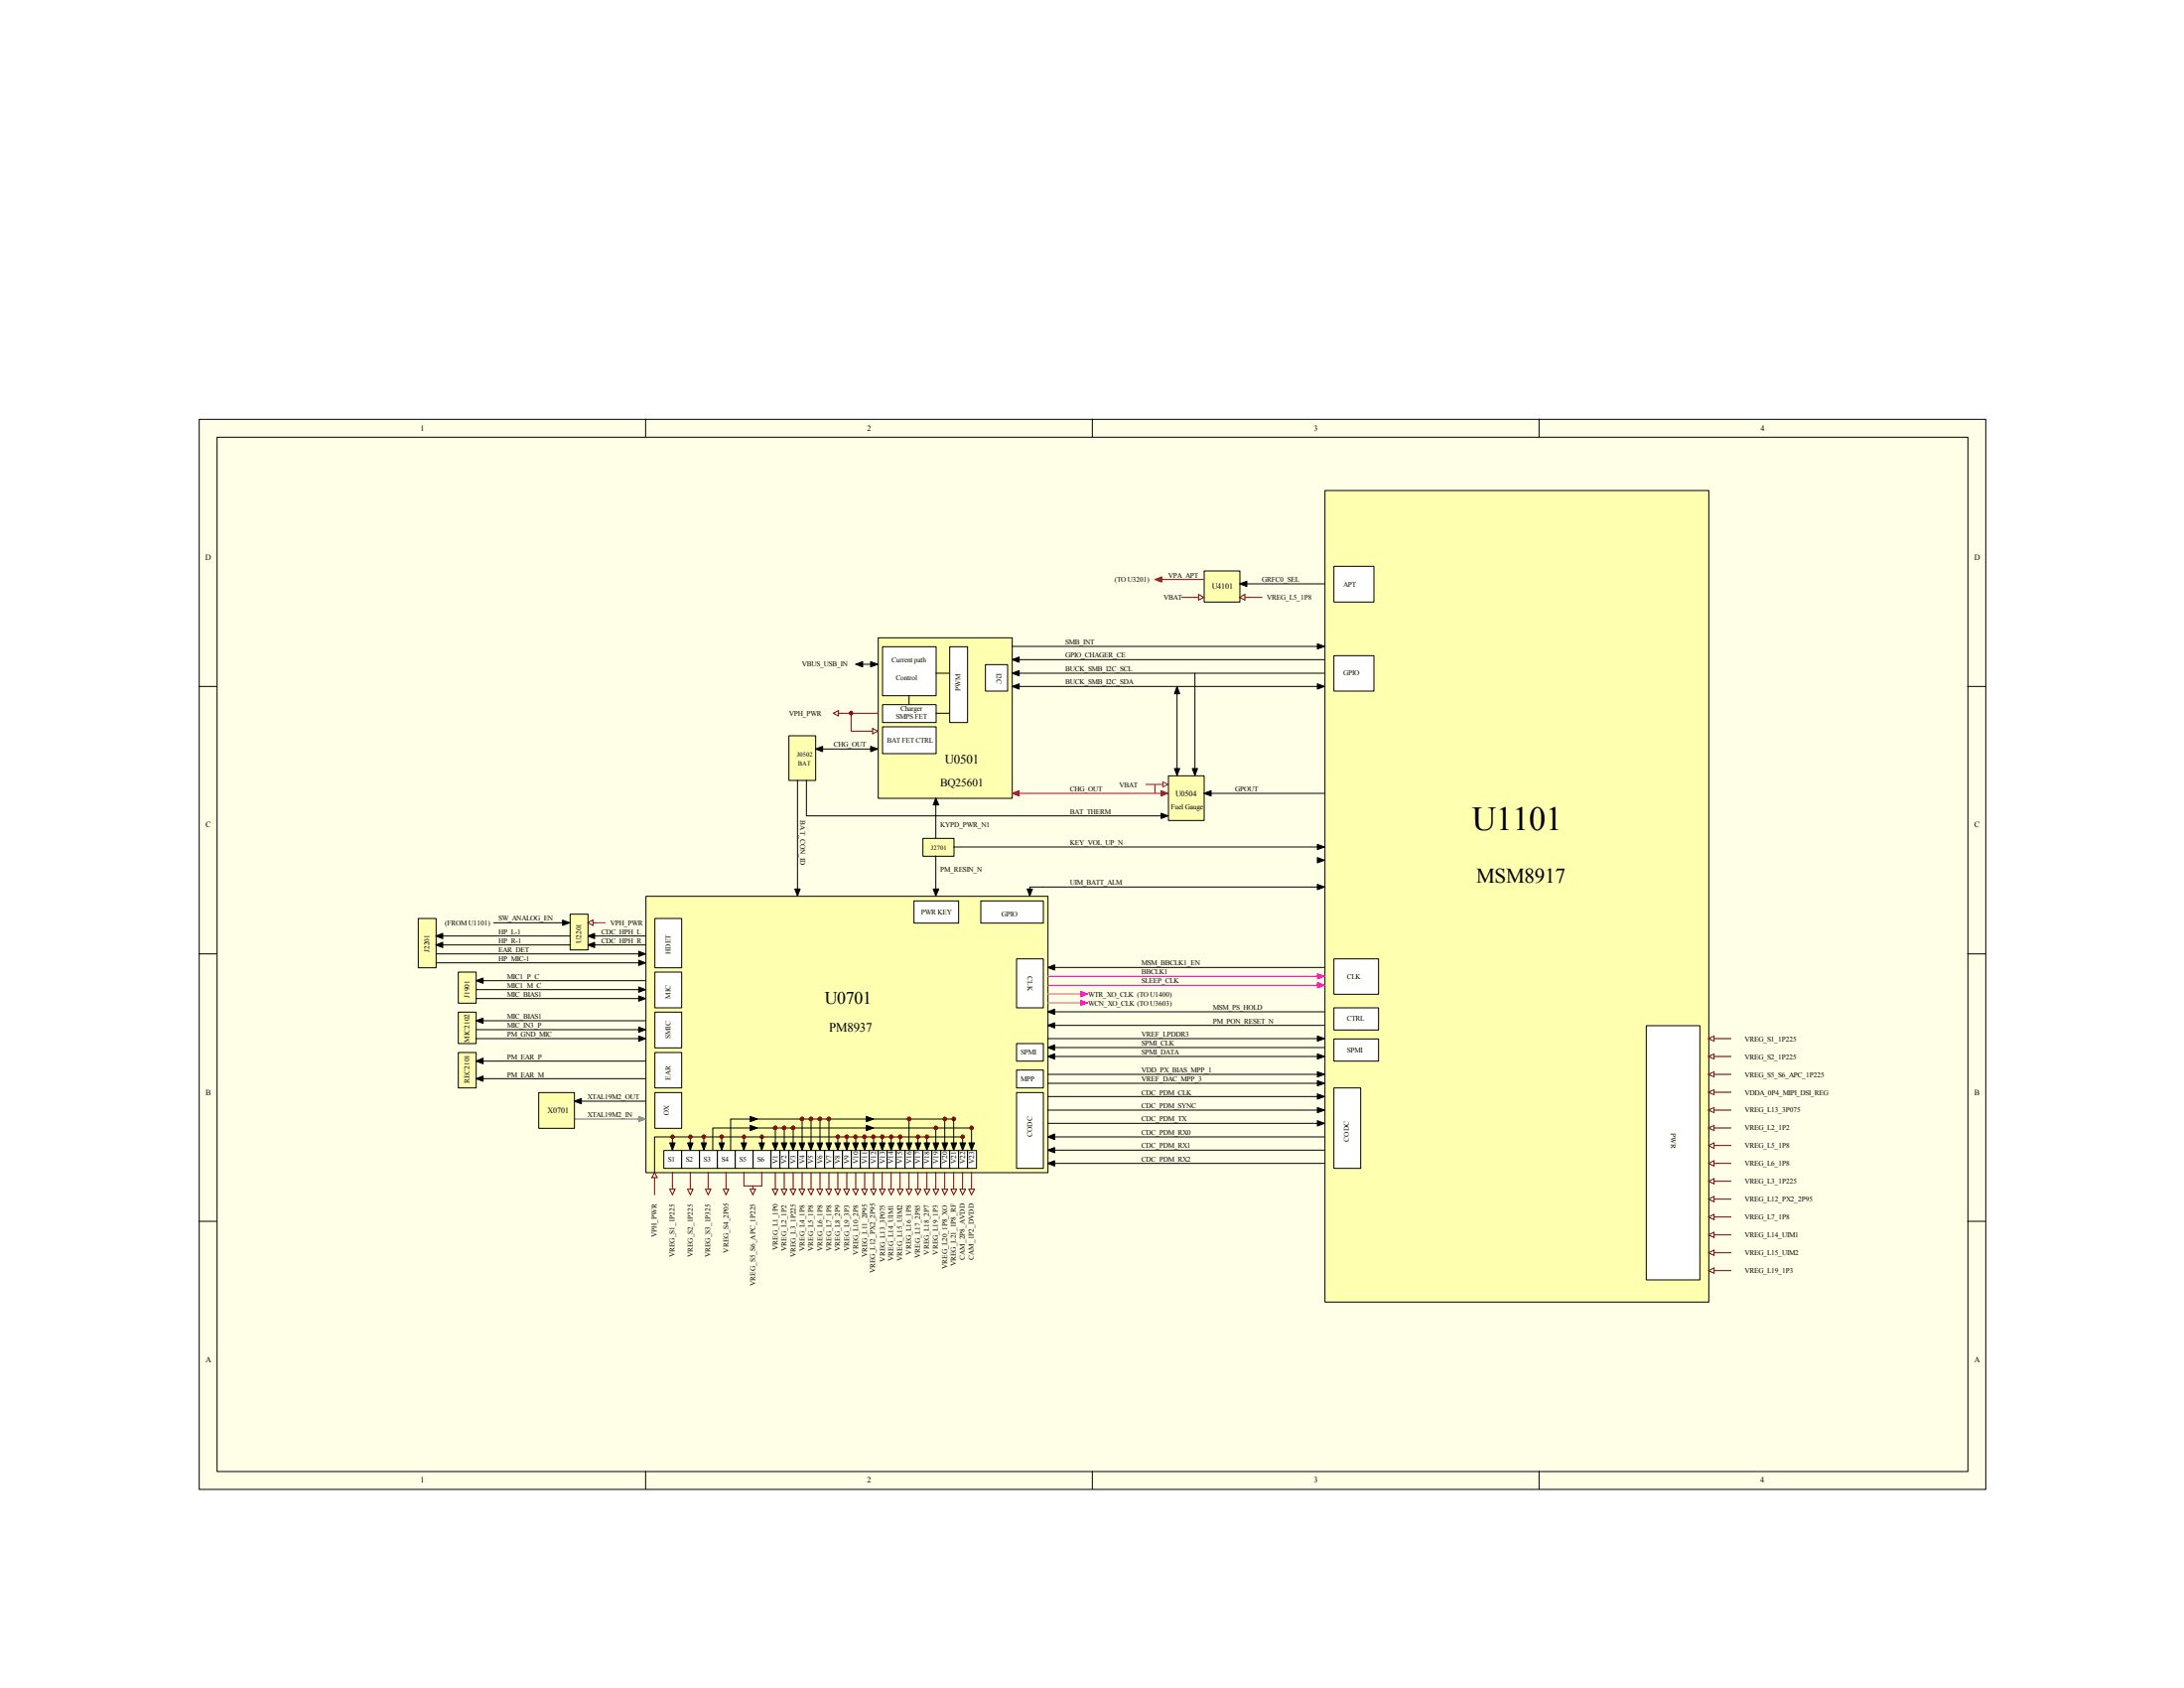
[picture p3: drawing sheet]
<svg xmlns="http://www.w3.org/2000/svg" width="279mm" height="216mm" viewBox="0 0 279 216" stroke-linecap="round" stroke-linejoin="round" font-family="sans-serif">
<path d="M25.5 53.6h228.5v136.9h-228.5z" fill="#ffffe8"/>
<g fill="none" stroke="#000" stroke-width=".13">
<path d="M25.5 53.6h228.5v136.9h-228.5zM27.8 55.9h224v132.3h-224zM82.6 53.6v2.3M139.7 53.6v2.3M196.9 53.6v2.3M25.4 87.8h2.3M251.7 87.8h2.3M25.4 122h2.3M251.7 122h2.3M25.4 156.2h2.3M251.7 156.2h2.3M82.6 188.2v2.3"/>
<path d="M139.7 188.2v2.3M196.9 188.2v2.3"/>
</g>
<path d="M169.5 62.8h49.1v103.7h-49.1z" fill="#ffffb0"/>
<path d="M169.5 62.7h49.1v103.8h-49.1z" fill="none" stroke="#000" stroke-width=".13"/>
<g fill="none" stroke="#800000" stroke-width=".13">
<path d="M218.6 132.8l.7-.3v.7zM218.6 135.1l.7-.3v.7zM218.6 137.4l.7-.3v.7zM218.6 139.7l.7-.3v.6zM219.3 132.8h2.1M219.3 135.1h2.1M219.3 137.4h2.1M219.3 139.7h2.1M218.6 142l.7-.4v.7zM218.6 144.3l.7-.4v.7zM218.6 146.5l.7-.3v.7zM218.6 148.8l.7-.3v.6z"/>
<path d="M218.6 151.1l.7-.4v.7zM218.6 153.4l.7-.4v.7zM218.6 155.7l.7-.4v.7zM218.6 157.9l.7-.3v.7zM219.3 142h2.1M219.3 144.3h2.1M219.3 146.5h2.1M219.3 148.8h2.1M219.3 151.1h2.1M219.3 153.4h2.1M219.3 155.7h2.1M219.3 157.9h2.1"/>
<path d="M218.6 160.2l.7-.3v.7zM218.6 162.5l.7-.3v.7zM219.3 160.2h2.1M219.3 162.5h2.1"/>
</g>
<path d="M210.7 131.2h6.8v32.5h-6.8z" fill="#fff"/>
<path d="M210.6 131.2h6.9v32.5h-6.9z" fill="none" stroke="#000" stroke-width=".13"/>
<path d="M112.4 81.6h17.1v20.5h-17.1z" fill="#ffffb0"/>
<path d="M112.4 81.6h17.1v20.5h-17.1z" fill="none" stroke="#000" stroke-width=".13"/>
<path d="M118.1 107.3h3.9v2.2h-3.9z" fill="#ffffb0"/>
<path d="M129.5 86.1h40M129.5 87.8h40M118.1 107.2h3.9v2.3h-3.9zM119.7 102.6v4.6" fill="none" stroke="#000" stroke-width=".13"/>
<path d="M82.7 114.7h51.4v35.3h-51.4z" fill="#ffffb0"/>
<g fill="none" stroke="#000" stroke-width=".13">
<path d="M129.5 86.1l.9-.3v.6zM129.5 87.8l.9-.3v.6zM168.5 87.5l1 .3-1 .3zM82.6 114.6h51.5v35.4h-51.5zM168.5 109.7l1 .3-1 .4zM134 129.4h35.5M134 123.7h35.5M134 132.8h35.5M134 137.4h35.5M134 138.6h35.5M134 134h35.5M134 135.1h35.5"/>
<path d="M134 129.4l.9-.3v.7zM134 131.1l.9-.3v.7zM134 135.1l.9-.3v.7zM134 134l.9-.4v.7zM134 123.7l.9-.3v.7zM168.5 134.8l1 .3-1 .4zM168.5 137.1l1 .3-1 .4zM168.5 138.2l1 .4-1 .3zM168.5 132.5l1 .3-1 .4zM72.3 140.8h10.3"/>
</g>
<path d="M134 124.9h35.5M134 126h35.5" fill="none" stroke="#f0f" stroke-width=".13"/>
<path d="M72.3 143.1h10.3" fill="none" stroke="#009cca" stroke-width=".13"/>
<g fill="#000">
<path d="M129.5 86.1l.9-.3v.6zM129.5 87.8l.9-.3v.6zM168.5 87.5l1 .3-1 .3zM168.5 109.7l1 .3-1 .4zM134 129.4l.9-.3v.7zM134 131.1l.9-.3v.7zM134 135.1l.9-.3v.7zM134 134l.9-.4v.7zM134 123.7l.9-.3v.7zM168.5 134.8l1 .3-1 .4zM168.5 137.1l1 .3-1 .4zM168.5 138.2l1 .4-1 .3z"/>
<path d="M168.5 132.5l1 .3-1 .4z"/>
</g>
<path d="M168.5 124.5l1 .4-1 .3z" fill="#f0f"/>
<path d="M168.5 124.5l1 .4-1 .3z" fill="none" stroke="#f0f" stroke-width=".13"/>
<path d="M168.5 125.6l1 .4-1 .4z" fill="#f0f"/>
<path d="M168.5 125.6l1 .4-1 .4z" fill="none" stroke="#f0f" stroke-width=".13"/>
<path d="M117 115.3h5.6v2.8h-5.6z" fill="#fff"/>
<path d="M116.9 115.2h5.7v2.9h-5.7z" fill="none" stroke="#000" stroke-width=".13"/>
<path d="M125.5 115.3h8v2.8h-8z" fill="#fff"/>
<path d="M125.5 115.2h8v2.9h-8z" fill="none" stroke="#000" stroke-width=".13"/>
<path d="M126.1 85h2.8v3.4h-2.8z" fill="#fff"/>
<path d="M126.1 85h2.8v3.4h-2.8z" fill="none" stroke="#000" stroke-width=".13"/>
<path d="M130.1 122.7h3.4v6.2h-3.4z" fill="#fff"/>
<path d="M130 122.6h3.5v6.3h-3.5z" fill="none" stroke="#000" stroke-width=".13"/>
<path d="M130.1 133.5h3.4v2.2h-3.4z" fill="#fff"/>
<path d="M130 133.5h3.5v2.2h-3.5z" fill="none" stroke="#000" stroke-width=".13"/>
<path d="M130.1 136.9h3.4v2.2h-3.4z" fill="#fff"/>
<path d="M130 136.9h3.5v2.2h-3.5z" fill="none" stroke="#000" stroke-width=".13"/>
<path d="M134 127.1h4.6" fill="none" stroke="#f0f" stroke-width=".13"/>
<path d="M138.3 126.8l.8 .3-.8 .4z" fill="#f0f"/>
<path d="M138.3 126.8l.8 .3-.8 .4z" fill="none" stroke="#f0f" stroke-width=".13"/>
<path d="M168.5 113.1l1 .4-1 .3zM168.9 113.5h-37.2v1.1" fill="none" stroke="#000" stroke-width=".13"/>
<path d="M168.5 113.1l1 .4-1 .3z" fill="#000"/>
<path d="M69 139.8h4.5v4.5h-4.5z" fill="#ffffb0"/>
<path d="M68.9 139.7h4.6v4.6h-4.6z" fill="none" stroke="#000" stroke-width=".13"/>
<path d="M83.8 139.8h3.4v4.5h-3.4z" fill="#fff"/>
<path d="M83.8 139.7h3.4v4.6h-3.4z" fill="none" stroke="#000" stroke-width=".13"/>
<path d="M83.7 149.9l.4 .7h-.7zM83.7 150.6v.5" fill="none" stroke="#800000" stroke-width=".13"/>
<path d="M85 147.2h2.2v2.2h-2.2z" fill="#fff"/>
<path d="M84.9 147.2h2.3v2.2h-2.3z" fill="none" stroke="#000" stroke-width=".13"/>
<path d="M87.2 147.2h2.3v2.2h-2.3z" fill="#fff"/>
<path d="M87.2 147.2h2.3v2.2h-2.3z" fill="none" stroke="#000" stroke-width=".13"/>
<path d="M89.5 147.2h2.3v2.2h-2.3z" fill="#fff"/>
<path d="M89.5 147.2h2.3v2.2h-2.3z" fill="none" stroke="#000" stroke-width=".13"/>
<path d="M91.8 147.2h2.3v2.2h-2.3z" fill="#fff"/>
<path d="M91.8 147.2h2.3v2.2h-2.3z" fill="none" stroke="#000" stroke-width=".13"/>
<path d="M94.1 147.2h2.3v2.2h-2.3z" fill="#fff"/>
<path d="M94.1 147.2h2.3v2.2h-2.3z" fill="none" stroke="#000" stroke-width=".13"/>
<path d="M96.4 147.2h2.2v2.2h-2.2z" fill="#fff"/>
<path d="M86 145.4v1.7M88.3 145.4v1.7M95.2 145.4v1.7M96.4 147.2h2.2v2.2h-2.2zM123.1 146.5v-1.1h-39.4v4.5" fill="none" stroke="#000" stroke-width=".13"/>
<path d="M98.7 147.2h1.1v2.2h-1.1z" fill="#fff"/>
<path d="M98.6 147.2h1.2v2.2h-1.2z" fill="none" stroke="#000" stroke-width=".13"/>
<path d="M99.8 147.2h1.1v2.2h-1.1z" fill="#fff"/>
<path d="M99.8 147.2h1.1v2.2h-1.1z" fill="none" stroke="#000" stroke-width=".13"/>
<path d="M101 147.2h1.1v2.2h-1.1z" fill="#fff"/>
<path d="M100.9 147.2h1.2v2.2h-1.2z" fill="none" stroke="#000" stroke-width=".13"/>
<path d="M102.1 147.2h1.1v2.2h-1.1z" fill="#fff"/>
<path d="M102.1 147.2h1.1v2.2h-1.1z" fill="none" stroke="#000" stroke-width=".13"/>
<path d="M103.3 147.2h1.1v2.2h-1.1z" fill="#fff"/>
<path d="M103.2 147.2h1.2v2.2h-1.2z" fill="none" stroke="#000" stroke-width=".13"/>
<path d="M104.4 147.2h1.1v2.2h-1.1z" fill="#fff"/>
<path d="M104.4 147.2h1.1v2.2h-1.1z" fill="none" stroke="#000" stroke-width=".13"/>
<path d="M105.5 147.2h1.1v2.2h-1.1z" fill="#fff"/>
<path d="M105.5 147.2h1.1v2.2h-1.1z" fill="none" stroke="#000" stroke-width=".13"/>
<path d="M106.7 147.2h1.1v2.2h-1.1z" fill="#fff"/>
<path d="M106.6 147.2h1.2v2.2h-1.2z" fill="none" stroke="#000" stroke-width=".13"/>
<path d="M107.8 147.2h1.1v2.2h-1.1z" fill="#fff"/>
<path d="M107.8 147.2h1.1v2.2h-1.1z" fill="none" stroke="#000" stroke-width=".13"/>
<path d="M109 147.2h1.1v2.2h-1.1z" fill="#fff"/>
<path d="M108.9 147.2h1.2v2.2h-1.2z" fill="none" stroke="#000" stroke-width=".13"/>
<path d="M110.1 147.2h1.1v2.2h-1.1z" fill="#fff"/>
<path d="M110.1 147.2h1.1v2.2h-1.1z" fill="none" stroke="#000" stroke-width=".13"/>
<path d="M111.3 147.2h1.1v2.2h-1.1z" fill="#fff"/>
<path d="M111.2 147.2h1.2v2.2h-1.2z" fill="none" stroke="#000" stroke-width=".13"/>
<path d="M112.4 147.2h1.1v2.2h-1.1z" fill="#fff"/>
<path d="M112.4 147.2h1.1v2.2h-1.1z" fill="none" stroke="#000" stroke-width=".13"/>
<path d="M113.5 147.2h1.1v2.2h-1.1z" fill="#fff"/>
<path d="M113.5 147.2h1.1v2.2h-1.1z" fill="none" stroke="#000" stroke-width=".13"/>
<path d="M114.7 147.2h1.1v2.2h-1.1z" fill="#fff"/>
<path d="M114.6 147.2h1.2v2.2h-1.2z" fill="none" stroke="#000" stroke-width=".13"/>
<path d="M115.8 147.2h1.1v2.2h-1.1z" fill="#fff"/>
<path d="M115.8 147.2h1.1v2.2h-1.1z" fill="none" stroke="#000" stroke-width=".13"/>
<path d="M117 147.2h1.1v2.2h-1.1z" fill="#fff"/>
<path d="M116.9 147.2h1.2v2.2h-1.2z" fill="none" stroke="#000" stroke-width=".13"/>
<path d="M118.1 147.2h1.1v2.2h-1.1z" fill="#fff"/>
<path d="M118.1 147.2h1.1v2.2h-1.1z" fill="none" stroke="#000" stroke-width=".13"/>
<path d="M119.3 147.2h1.1v2.2h-1.1z" fill="#fff"/>
<path d="M119.2 147.2h1.2v2.2h-1.2z" fill="none" stroke="#000" stroke-width=".13"/>
<path d="M120.4 147.2h1.1v2.2h-1.1z" fill="#fff"/>
<path d="M120.4 147.2h1.1v2.2h-1.1z" fill="none" stroke="#000" stroke-width=".13"/>
<path d="M121.5 147.2h1.1v2.2h-1.1z" fill="#fff"/>
<path d="M121.5 147.2h1.1v2.2h-1.1z" fill="none" stroke="#000" stroke-width=".13"/>
<path d="M122.7 147.2h1.1v2.2h-1.1z" fill="#fff"/>
<path d="M122.6 147.2h1.2v2.2h-1.2z" fill="none" stroke="#000" stroke-width=".13"/>
<path d="M123.8 147.2h1.1v2.2h-1.1z" fill="#fff"/>
<g fill="none" stroke="#000" stroke-width=".13">
<path d="M90 145.4v1.7M91.2 147.1v-2.8h33.1v2.8M92.3 145.4v1.7M99.2 144.3v2.8M100.3 144.3v2.8M101.5 144.3v2.8M102.6 143.1v4M103.8 143.1v4M104.9 143.1v4M106 143.1v4M107.2 145.4v1.7M108.3 145.4v1.7"/>
<path d="M109.5 145.4v1.7M110.6 145.4v1.7M111.8 145.4v1.7M112.9 145.4v1.7M114 145.4v1.7M115.1 145.4v1.7M116.3 143.1v4M117.4 145.4v1.7M118.6 145.4v1.7M119.7 144.3v2.8M120.9 143.1v4M122 143.1h-28.5v4"/>
<path d="M123.8 147.2h1.1v2.2h-1.1z"/>
</g>
<g fill="none" stroke="#800000" stroke-width=".13">
<path d="M83.7 151.1v1.7M85.7 152.1h.7l-.4 .7zM86 149.9v2.2M88 152.1h.6l-.3 .7zM88.3 149.9v2.2M90.3 152.1h.6l-.3 .7zM90.6 149.9v2.2M92.5 152.1h.7l-.3 .7zM92.9 149.9v2.2M95.2 149.9v1.8M96 152.1h.6l-.3 .7zM96.3 151.7v.4"/>
<path d="M97.5 149.9v1.8M98.8 152.1h.7l-.3 .7zM99.2 149.9v2.2M99.9 152.1h.8l-.4 .7zM100.3 149.9v2.2M101.1 152.1h.7l-.3 .7zM101.5 149.9v2.2M102.2 152.1h.8l-.4 .7zM102.6 149.9v2.2M103.4 152.1h.7l-.3 .7zM103.8 149.9v2.2M104.5 152.1h.7l-.3 .7z"/>
<path d="M104.9 149.9v2.2M105.7 152.1h.7l-.4 .7zM106 149.9v2.2M106.8 152.1h.7l-.3 .7zM107.2 149.9v2.2M107.9 152.1h.8l-.4 .7zM108.3 149.9v2.2M109.1 152.1h.7l-.3 .7zM109.5 149.9v2.2M110.2 152.1h.8l-.4 .7zM110.6 149.9v2.2M111.4 152.1h.7l-.3 .7z"/>
<path d="M111.8 149.9v2.2M112.5 152.1h.7l-.3 .7zM112.9 149.9v2.2M113.7 152.1h.7l-.4 .7zM114 149.9v2.2M114.8 152.1h.7l-.4 .7zM115.1 149.9v2.2M116 152.1h.7l-.4 .7zM116.3 149.9v2.2M117.1 152.1h.7l-.4 .7zM117.4 149.9v2.2M118.2 152.1h.8l-.4 .7z"/>
<path d="M118.6 149.9v2.2M119.4 152.1h.7l-.4 .7zM119.7 149.9v2.2M120.5 152.1h.7l-.3 .7zM120.9 149.9v2.2M121.7 152.1h.7l-.4 .7zM122 149.9v2.2M122.8 152.1h.7l-.4 .7zM123.1 149.9v2.2M124 152.1h.7l-.4 .7zM124.3 149.9v2.2"/>
</g>
<path d="M85.9 145.2h.1h.2l.1 .2-.1 .2h-.2h-.1z" fill-rule="evenodd" fill="#800000"/>
<path d="M85.9 145.2h.1h.2l.1 .2-.1 .2h-.2h-.1z" fill="none" stroke="#800000" stroke-width=".13"/>
<path d="M88.2 145.2h.1h.2l.1 .2-.1 .2h-.2h-.1z" fill-rule="evenodd" fill="#800000"/>
<path d="M88.2 145.2h.1h.2l.1 .2-.1 .2h-.2h-.1z" fill="none" stroke="#800000" stroke-width=".13"/>
<path d="M89.9 145.2h.1h.2v.4h-.2h-.1l-.1-.2z" fill-rule="evenodd" fill="#800000"/>
<path d="M89.9 145.2h.1h.2v.4h-.2h-.1l-.1-.2z" fill="none" stroke="#800000" stroke-width=".13"/>
<path d="M92.2 145.2h.1h.2v.4h-.2h-.1l-.1-.2z" fill-rule="evenodd" fill="#800000"/>
<path d="M92.2 145.2h.1h.2v.4h-.2h-.1l-.1-.2z" fill="none" stroke="#800000" stroke-width=".13"/>
<path d="M95 145.2h.2h.1v.4h-.1h-.2z" fill-rule="evenodd" fill="#800000"/>
<path d="M95 145.2h.2h.1v.4h-.1h-.2z" fill="none" stroke="#800000" stroke-width=".13"/>
<path d="M97.3 145.2h.2h.1v.4h-.1h-.2z" fill-rule="evenodd" fill="#800000"/>
<path d="M97.3 145.2h.2h.1v.4h-.1h-.2z" fill="none" stroke="#800000" stroke-width=".13"/>
<path d="M107 145.2h.2h.1v.4h-.1h-.2l-.1-.2z" fill-rule="evenodd" fill="#800000"/>
<path d="M107 145.2h.2h.1v.4h-.1h-.2l-.1-.2z" fill="none" stroke="#800000" stroke-width=".13"/>
<path d="M108.2 145.2h.1h.2v.4h-.2h-.1l-.1-.2z" fill-rule="evenodd" fill="#800000"/>
<path d="M108.2 145.2h.1h.2v.4h-.2h-.1l-.1-.2z" fill="none" stroke="#800000" stroke-width=".13"/>
<path d="M109.3 145.2h.3l.1 .2-.1 .2h-.1h-.2z" fill-rule="evenodd" fill="#800000"/>
<path d="M109.3 145.2h.3l.1 .2-.1 .2h-.1h-.2z" fill="none" stroke="#800000" stroke-width=".13"/>
<path d="M110.4 145.2h.3l.1 .2v.2h-.2h-.2z" fill-rule="evenodd" fill="#800000"/>
<path d="M110.4 145.2h.3l.1 .2v.2h-.2h-.2z" fill="none" stroke="#800000" stroke-width=".13"/>
<path d="M111.6 145.2h.3l.1 .2-.1 .2h-.1h-.2z" fill-rule="evenodd" fill="#800000"/>
<path d="M111.6 145.2h.3l.1 .2-.1 .2h-.1h-.2z" fill="none" stroke="#800000" stroke-width=".13"/>
<path d="M112.7 145.2h.3l.1 .2v.2h-.2h-.2z" fill-rule="evenodd" fill="#800000"/>
<path d="M112.7 145.2h.3l.1 .2v.2h-.2h-.2z" fill="none" stroke="#800000" stroke-width=".13"/>
<path d="M113.9 145.2h.2l.2 .2-.1 .2h-.2h-.1z" fill-rule="evenodd" fill="#800000"/>
<path d="M113.9 145.2h.2l.2 .2-.1 .2h-.2h-.1z" fill="none" stroke="#800000" stroke-width=".13"/>
<path d="M115 145.2h.3l.1 .2-.1 .2h-.1h-.2z" fill-rule="evenodd" fill="#800000"/>
<path d="M115 145.2h.3l.1 .2-.1 .2h-.1h-.2z" fill="none" stroke="#800000" stroke-width=".13"/>
<path d="M117.3 145.2h.1h.2l.1 .2-.1 .2h-.2h-.1z" fill-rule="evenodd" fill="#800000"/>
<path d="M117.3 145.2h.1h.2l.1 .2-.1 .2h-.2h-.1z" fill="none" stroke="#800000" stroke-width=".13"/>
<path d="M118.4 145.2h.2h.2v.2v.2h-.2h-.2z" fill-rule="evenodd" fill="#800000"/>
<path d="M118.4 145.2h.2h.2v.2v.2h-.2h-.2z" fill="none" stroke="#800000" stroke-width=".13"/>
<path d="M123 145.2h.1h.2l.1 .2-.1 .2h-.2h-.1z" fill-rule="evenodd" fill="#800000"/>
<path d="M123 145.2h.1h.2l.1 .2-.1 .2h-.2h-.1z" fill="none" stroke="#800000" stroke-width=".13"/>
<path d="M99 144.1l.2-.1 .1 .1v.3h-.3l-.1-.1z" fill-rule="evenodd" fill="#800000"/>
<path d="M99 144.1l.2-.1 .1 .1v.3h-.3l-.1-.1z" fill="none" stroke="#800000" stroke-width=".13"/>
<path d="M100.2 144.1l.1-.1 .2 .1v.3h-.3l-.1-.1z" fill-rule="evenodd" fill="#800000"/>
<path d="M100.2 144.1l.1-.1 .2 .1v.3h-.3l-.1-.1z" fill="none" stroke="#800000" stroke-width=".13"/>
<path d="M101.3 144.1l.2-.1 .1 .1v.3h-.3l-.1-.1z" fill-rule="evenodd" fill="#800000"/>
<path d="M101.3 144.1l.2-.1 .1 .1v.3h-.3l-.1-.1z" fill="none" stroke="#800000" stroke-width=".13"/>
<path d="M119.6 144.1l.1-.1 .2 .1 .1 .2-.1 .1h-.3z" fill-rule="evenodd" fill="#800000"/>
<path d="M119.6 144.1l.1-.1 .2 .1 .1 .2-.1 .1h-.3z" fill="none" stroke="#800000" stroke-width=".13"/>
<path d="M124.1 144.1l.2-.1 .2 .1v.2v.1h-.4z" fill-rule="evenodd" fill="#800000"/>
<path d="M124.1 144.1l.2-.1 .2 .1v.2v.1h-.4z" fill="none" stroke="#800000" stroke-width=".13"/>
<path d="M102.4 143l.2-.1 .2 .1v.3h-.4v-.2z" fill-rule="evenodd" fill="#800000"/>
<path d="M102.4 143l.2-.1 .2 .1v.3h-.4v-.2z" fill="none" stroke="#800000" stroke-width=".13"/>
<path d="M103.6 143l.2-.1 .1 .1v.3h-.3l-.1-.2z" fill-rule="evenodd" fill="#800000"/>
<path d="M103.6 143l.2-.1 .1 .1v.3h-.3l-.1-.2z" fill="none" stroke="#800000" stroke-width=".13"/>
<path d="M104.7 143l.2-.1 .2 .1v.3h-.4l-.1-.2z" fill-rule="evenodd" fill="#800000"/>
<path d="M104.7 143l.2-.1 .2 .1v.3h-.4l-.1-.2z" fill="none" stroke="#800000" stroke-width=".13"/>
<path d="M105.9 143l.1-.1 .2 .1v.3h-.3l-.1-.2z" fill-rule="evenodd" fill="#800000"/>
<path d="M105.9 143l.1-.1 .2 .1v.3h-.3l-.1-.2z" fill="none" stroke="#800000" stroke-width=".13"/>
<path d="M116.1 143l.3-.1 .1 .2v.2h-.4z" fill-rule="evenodd" fill="#800000"/>
<path d="M116.1 143l.3-.1 .1 .2v.2h-.4z" fill="none" stroke="#800000" stroke-width=".13"/>
<path d="M120.7 143l.2-.1 .1 .1 .1 .1-.1 .2h-.3z" fill-rule="evenodd" fill="#800000"/>
<path d="M120.7 143l.2-.1 .1 .1 .1 .1-.1 .2h-.3z" fill="none" stroke="#800000" stroke-width=".13"/>
<path d="M121.9 143l.1-.1 .2 .1 .1 .1-.1 .2h-.3z" fill-rule="evenodd" fill="#800000"/>
<path d="M95.2 151.7h2.3M121.9 143l.1-.1 .2 .1 .1 .1-.1 .2h-.3z" fill="none" stroke="#800000" stroke-width=".13"/>
<g fill="#000">
<path d="M85.7 146.2h.7l-.4 .9zM88 146.2h.6l-.3 .9zM89.7 146.2h.7l-.4 .9zM92 146.2h.7l-.4 .9zM94.8 146.2h.7l-.3 .9zM96 142.8l.9 .3-.9 .4zM96 143.9l.9 .4-.9 .3zM97.1 146.2h.7l-.3 .9zM98.8 146.2h.7l-.3 .9zM99.9 146.2h.8l-.4 .9zM101.1 146.2h.7l-.3 .9zM102.2 146.2h.8l-.4 .9z"/>
<path d="M103.4 146.2h.7l-.3 .9zM104.5 146.2h.7l-.3 .9zM105.7 146.2h.7l-.4 .9zM106.8 146.2h.7l-.3 .9zM107.9 146.2h.8l-.4 .9zM109.1 146.2h.7l-.3 .9zM110.2 146.2h.8l-.4 .9zM111.4 146.2h.7l-.3 .9zM110.8 142.8l1 .3-1 .4zM110.8 143.9l1 .4-1 .3zM112.5 146.2h.7l-.3 .9zM113.7 146.2h.7l-.4 .9z"/>
<path d="M114.8 146.2h.7l-.4 .9zM116 146.2h.7l-.4 .9zM117.1 146.2h.7l-.4 .9zM118.2 146.2h.8l-.4 .9zM119.4 146.2h.7l-.4 .9zM120.5 146.2h.7l-.3 .9zM121.7 146.2h.7l-.4 .9zM122.8 146.2h.7l-.4 .9zM124 146.2h.7l-.4 .9z"/>
</g>
<g fill="none" stroke="#000" stroke-width=".13">
<path d="M85.7 146.2h.7l-.4 .9zM88 146.2h.6l-.3 .9zM89.7 146.2h.7l-.4 .9zM92 146.2h.7l-.4 .9zM94.8 146.2h.7l-.3 .9zM96 142.8l.9 .3-.9 .4zM96 143.9l.9 .4-.9 .3zM97.1 146.2h.7l-.3 .9zM98.8 146.2h.7l-.3 .9zM99.9 146.2h.8l-.4 .9zM101.1 146.2h.7l-.3 .9zM102.2 146.2h.8l-.4 .9z"/>
<path d="M103.4 146.2h.7l-.3 .9zM104.5 146.2h.7l-.3 .9zM105.7 146.2h.7l-.4 .9zM106.8 146.2h.7l-.3 .9zM107.9 146.2h.8l-.4 .9zM109.1 146.2h.7l-.3 .9zM110.2 146.2h.8l-.4 .9zM110.8 142.8l1 .3-1 .4zM110.8 143.9l1 .4-1 .3zM111.4 146.2h.7l-.3 .9zM112.5 146.2h.7l-.3 .9zM113.7 146.2h.7l-.4 .9z"/>
<path d="M114.8 146.2h.7l-.4 .9zM116 146.2h.7l-.4 .9zM117.1 146.2h.7l-.4 .9zM118.2 146.2h.8l-.4 .9zM119.4 146.2h.7l-.4 .9zM120.5 146.2h.7l-.3 .9zM121.7 146.2h.7l-.4 .9zM122.8 146.2h.7l-.4 .9zM124 146.2h.7l-.4 .9z"/>
</g>
<path d="M130.1 139.8h3.4v9.6h-3.4z" fill="#fff"/>
<g fill="none" stroke="#000" stroke-width=".13">
<path d="M130 139.7h3.5v9.7h-3.5zM168.5 139.9l1 .4-1 .3zM134 140.3h35.5M134 142h35.5M134 143.7h35.5M134 145.4h35.5M134 147.1h35.5M134 148.8h35.5M134 148.8l.9-.3v.6zM134 147.1l.9-.3v.6zM134 145.4l.9-.4v.8zM168.5 141.6l1 .4-1 .3z"/>
<path d="M168.5 143.3l1 .4-1 .3z"/>
</g>
<path d="M134 148.8l.9-.3v.6zM134 147.1l.9-.3v.6zM134 145.4l.9-.4v.8zM168.5 139.9l1 .4-1 .3zM168.5 141.6l1 .4-1 .3zM168.5 143.3l1 .4-1 .3z" fill="#000"/>
<path d="M170.7 83.9h5.1v4.5h-5.1z" fill="#fff"/>
<path d="M170.6 83.9h5.2v4.5h-5.2z" fill="none" stroke="#000" stroke-width=".13"/>
<path d="M170.7 122.7h5.7v4.5h-5.7z" fill="#fff"/>
<path d="M170.6 122.6h5.8v4.6h-5.8z" fill="none" stroke="#000" stroke-width=".13"/>
<path d="M170.7 132.9h5.7v2.8h-5.7z" fill="#fff"/>
<path d="M170.6 132.9h5.8v2.8h-5.8z" fill="none" stroke="#000" stroke-width=".13"/>
<path d="M170.7 128.9h5.7v2.8h-5.7z" fill="#fff"/>
<path d="M170.6 128.9h5.8v2.8h-5.8z" fill="none" stroke="#000" stroke-width=".13"/>
<path d="M101 94.1h3.4v5.7h-3.4z" fill="#ffffb0"/>
<path d="M100.9 94.1h3.5v5.7h-3.5zM102 99.8v14.8M104.9 95.8h7.4M109.5 85h2.8" fill="none" stroke="#000" stroke-width=".13"/>
<path d="M107.7 91.2h4.6M108.9 91.2v2.3h2.3" fill="none" stroke="#800000" stroke-width=".13"/>
<path d="M112.9 93h6.9v3.4h-6.9z" fill="#fff"/>
<path d="M112.9 93h6.9v3.4h-6.9z" fill="none" stroke="#000" stroke-width=".13"/>
<path d="M112.9 90.2h6.9v2.2h-6.9z" fill="#fff"/>
<path d="M112.9 90.1h6.9v2.3h-6.9z" fill="none" stroke="#000" stroke-width=".13"/>
<path d="M112.9 82.8h6.9v6.2h-6.9z" fill="#fff"/>
<path d="M112.9 82.7h6.9v6.3h-6.9zM116.3 88.9v1.2" fill="none" stroke="#000" stroke-width=".13"/>
<path d="M121.5 82.8h2.3v9.6h-2.3z" fill="#fff"/>
<path d="M104.3 95.8l.9-.3v.6zM109.5 85l.9-.4v.7zM111.4 84.6l.9 .4-.9 .3zM111.4 95.5l.9 .3-.9 .3zM119.7 86.1h1.8M119.7 91.2h1.8M121.5 82.7h2.3v9.7h-2.3zM101.7 113.7h.7l-.4 .9zM131.4 113.7h.7l-.4 .9zM148.5 104l.9 .4-.9 .3z" fill="none" stroke="#000" stroke-width=".13"/>
<path d="M106.6 91.2l.7-.3v.7zM107.3 91.2h.4M111.2 93.5h.4M111.6 93.2l.7 .3-.7 .4z" fill="none" stroke="#800000" stroke-width=".13"/>
<path d="M104.3 95.8l.9-.3v.6zM109.5 85l.9-.4v.7zM111.4 84.6l.9 .4-.9 .3zM111.4 95.5l.9 .3-.9 .3zM101.7 113.7h.7l-.4 .9zM131.4 113.7h.7l-.4 .9zM148.5 104l.9 .4-.9 .3z" fill="#000"/>
<path d="M170.7 139.2h3.4v10.2h-3.4z" fill="#fff"/>
<path d="M119.7 102.1l.4 .9h-.7zM170.6 139.1h3.5v10.3h-3.5z" fill="none" stroke="#000" stroke-width=".13"/>
<path d="M119.7 102.1l.4 .9h-.7z" fill="#000"/>
<path d="M108.7 91.1l.2-.1 .1 .1v.3h-.3z" fill-rule="evenodd" fill="#800000"/>
<path d="M108.7 91.1l.2-.1 .1 .1v.3h-.3z" fill="none" stroke="#800000" stroke-width=".13"/>
<path d="M134 128.3h4.6" fill="none" stroke="#f0f" stroke-width=".13"/>
<path d="M138.3 127.9l.8 .4-.8 .3z" fill="#f0f"/>
<path d="M138.3 127.9l.8 .4-.8 .3z" fill="none" stroke="#f0f" stroke-width=".13"/>
<path d="M168.5 108l1 .3-1 .4z" fill="#000"/>
<path d="M168.5 108l1 .3-1 .4z" fill="none" stroke="#000" stroke-width=".13"/>
<path d="M149.5 99.3h4.6v5.6h-4.6z" fill="#ffffb0"/>
<path d="M158.6 74.7l.9-.4v.7zM129.5 84.4h40M149.5 99.2h4.6v5.7h-4.6zM150.2 98.3h.7l-.3 .9zM150.6 88.3v10.9M150.6 87.8l.3 .9h-.7zM152.5 98.3h.7l-.3 .9zM152.9 86.1v13.1M168.5 82.3l1 .4-1 .3zM154 101.5l.9-.4v.7zM154.6 101.5h14.9" fill="none" stroke="#000" stroke-width=".13"/>
<path d="M158.6 74.7l.9-.4v.7zM150.6 87.8l.3 .9h-.7zM150.2 98.3h.7l-.3 .9zM152.5 98.3h.7l-.3 .9zM168.5 82.3l1 .4-1 .3zM154 101.5l.9-.4v.7z" fill="#000"/>
<path d="M148.8 100l.6 .3-.6 .4zM146.6 100.3h2.2" fill="none" stroke="#f00" stroke-width=".13"/>
<path d="M147.7 74.1l.9-.3v.7z" fill="#f00"/>
<path d="M147.7 74.1l.9-.3v.7z" fill="none" stroke="#f00" stroke-width=".13"/>
<path d="M129.5 82.7h40M129.5 84.4l.9-.4v.7z" fill="none" stroke="#000" stroke-width=".13"/>
<path d="M129.5 84.4l.9-.4v.7z" fill="#000"/>
<path d="M83.8 129.5h3.4v4.5h-3.4z" fill="#fff"/>
<path d="M60.9 130.6h21.7M60.9 131.7h21.7M83.8 129.5h3.4v4.5h-3.4z" fill="none" stroke="#000" stroke-width=".13"/>
<path d="M58.7 129.5h2.2v4h-2.2z" fill="#ffffb0"/>
<path d="M58.6 129.5h2.3v4h-2.3zM60.9 132.8h21.1M60.9 130.6l.9-.4v.7zM81.7 131.4l.9 .3-.9 .3zM81.7 132.5l.9 .3-.9 .4z" fill="none" stroke="#000" stroke-width=".13"/>
<path d="M60.9 130.6l.9-.4v.7zM81.7 131.4l.9 .3-.9 .3zM81.7 132.5l.9 .3-.9 .4z" fill="#000"/>
<path d="M83.8 134.7h3.4v4.4h-3.4z" fill="#fff"/>
<path d="M60.9 135.7h21.7M83.8 134.6h3.4v4.5h-3.4z" fill="none" stroke="#000" stroke-width=".13"/>
<path d="M58.7 134.7h2.2v4.4h-2.2z" fill="#ffffb0"/>
<path d="M58.6 134.6h2.3v4.5h-2.3zM60.9 138h21.7M60.9 138l.9-.4v.7zM60.9 135.7l.9-.4v.8zM73.4 140.8l1-.3v.7z" fill="none" stroke="#000" stroke-width=".13"/>
<path d="M60.9 138l.9-.4v.7zM60.9 135.7l.9-.4v.8zM73.4 140.8l1-.3v.7z" fill="#000"/>
<path d="M81.7 142.8l.9 .3-.9 .4z" fill="#009cca"/>
<path d="M81.7 142.8l.9 .3-.9 .4z" fill="none" stroke="#009cca" stroke-width=".13"/>
<path d="M134 131.1h35.5" fill="none" stroke="#000" stroke-width=".13"/>
<path d="M170.7 72.5h5.1v4.5h-5.1z" fill="#fff"/>
<path d="M170.6 72.4h5.2v4.6h-5.2z" fill="none" stroke="#000" stroke-width=".13"/>
<path d="M154.1 73.1h4.5v3.9h-4.5z" fill="#ffffb0"/>
<path d="M154.1 73h4.5v4h-4.5zM158.6 74.7h10.9M103.2 99.8v4.6h45.7M119.4 113.7h.7l-.4 .9zM119.7 109.5v4.5M122 108.3h47.5" fill="none" stroke="#000" stroke-width=".13"/>
<path d="M151.2 76.4h2.1M153.3 76l.7 .4-.7 .4zM158.6 76.4l.7-.4v.8zM159.3 76.4h2.2" fill="none" stroke="#800000" stroke-width=".13"/>
<path d="M148.3 74.1h5.7" fill="none" stroke="#f00" stroke-width=".13"/>
<path d="M119.4 113.7h.7l-.4 .9z" fill="#000"/>
<path d="M83.8 117.5h3.4v6.3h-3.4z" fill="#fff"/>
<path d="M83.8 117.5h3.4v6.3h-3.4zM55.8 122h26.8M55.8 123.1h26.8" fill="none" stroke="#000" stroke-width=".13"/>
<path d="M53.6 117.5h2.2v6.3h-2.2z" fill="#ffffb0"/>
<path d="M53.5 117.5h2.3v6.3h-2.3zM75.2 119.7l.9-.3v.7zM75.2 120.9l.9-.4v.7zM81.7 122.8l.9 .3-.9 .4zM81.7 121.7l.9 .3-.9 .3z" fill="none" stroke="#000" stroke-width=".13"/>
<path d="M75.2 119.7l.9-.3v.7zM75.2 120.9l.9-.4v.7zM81.7 122.8l.9 .3-.9 .4zM81.7 121.7l.9 .3-.9 .3z" fill="#000"/>
<path d="M73 117h2.2v4.5h-2.2z" fill="#ffffb0"/>
<path d="M55.8 119.7l.8-.3v.7zM56.3 119.7h16.6M63.2 118h9.1M72 117.7l.9 .3-.9 .4zM72.9 116.9h2.3v4.6h-2.3zM75.7 119.7h6.9M55.8 120.9l.8-.4v.7zM56.3 120.9h16.6M75.7 120.9h6.9" fill="none" stroke="#000" stroke-width=".13"/>
<path d="M55.8 119.7l.8-.3v.7zM72 117.7l.9 .3-.9 .4zM55.8 120.9l.8-.4v.7z" fill="#000"/>
<path d="M75.2 118l.7-.3v.7zM75.9 118h.4" fill="none" stroke="#800000" stroke-width=".13"/>
<path d="M76.3 118h1.2" fill="none" stroke="#a1006a" stroke-width=".13"/>
<path d="M129.5 101.5h19.9" fill="none" stroke="#f00" stroke-width=".13"/>
<path d="M148.5 101.1l.9 .4-.9 .3z" fill="#f00"/>
<path d="M148.5 101.1l.9 .4-.9 .3z" fill="none" stroke="#f00" stroke-width=".13"/>
<path d="M129.5 101.5l.9-.4v.7z" fill="#f00"/>
<path d="M129.5 101.5l.9-.4v.7zM147.7 100.3v1.2" fill="none" stroke="#f00" stroke-width=".13"/>
<path d="M97.5 145.4v1.1M122 143.1v3.4" fill="none" stroke="#000" stroke-width=".13"/>
<path d="M83.8 124.4h3.4v4.5h-3.4z" fill="#fff"/>
<path d="M60.9 125.4h21.7M60.9 126.6h21.7M83.8 124.3h3.4v4.6h-3.4z" fill="none" stroke="#000" stroke-width=".13"/>
<path d="M58.7 124.4h2.2v3.9h-2.2z" fill="#ffffb0"/>
<path d="M58.6 124.3h2.3v4h-2.3zM60.9 127.7h21.1M60.9 125.4l.9-.3v.7zM81.7 126.2l.9 .4-.9 .3zM81.7 127.4l.9 .3-.9 .4z" fill="none" stroke="#000" stroke-width=".13"/>
<path d="M60.9 125.4l.9-.3v.7zM81.7 126.2l.9 .4-.9 .3zM81.7 127.4l.9 .3-.9 .4z" fill="#000"/>
<text font-size="4.3" x="188.3" y="106.1">U1101</text>
<text font-size="2.7" x="188.9" y="112.9">MSM8917</text>
<text font-size="2.3" x="105.5" y="128.4">U0701</text>
<g font-size="1.6">
<text x="120.9" y="97.7">U0501</text>
<text x="106" y="131.9">PM8937</text>
</g>
<text font-size="1.4" x="120.3" y="100.6">BQ25601</text>
<g font-size="1">
<text x="53.8" y="55.1">1</text>
<text x="111" y="55.1">2</text>
<text x="168.1" y="55.1">3</text>
<text x="225.2" y="55.1">4</text>
<text x="26.3" y="71.6">D</text>
<text x="252.6" y="71.6">D</text>
<text x="155.1" y="75.4">U4101</text>
<text x="150.4" y="101.8">U0504</text>
<text x="26.3" y="105.8">C</text>
<text x="252.6" y="105.8">C</text>
<text x="26.3" y="140">B</text>
<text x="70.1" y="142.3">X0701</text>
<text x="252.6" y="140">B</text>
<text x="26.3" y="174.2">A</text>
<text x="252.6" y="174.2">A</text>
<text x="53.8" y="189.7">1</text>
<text x="111" y="189.7">2</text>
<text x="168.1" y="189.7">3</text>
<text x="225.2" y="189.7">4</text>
</g>
<g font-size=".9">
<text x="142.6" y="74.4">(TO U3201)</text>
<text x="148.9" y="76.7">VBAT</text>
<text x="149.5" y="73.9">VPA_APT</text>
<text x="161.5" y="74.4">GRFC0_SEL</text>
<text x="162.1" y="76.7">VREG_L5_1P8</text>
<text x="171.9" y="75">APT</text>
<text x="136.3" y="82.4">SMB_INT</text>
<text x="102.6" y="85.3">VBUS_USB_IN</text>
<text x="114" y="84.7">Current path</text>
<text x="114.6" y="87">Control</text>
<text x="122.9" y="88.4" transform="rotate(-90 122.9 88.4)">PWM</text>
<text x="127.5" y="86.1" transform="rotate(90 127.5 86.1)">I2C</text>
<text x="136.3" y="85.9">BUCK_SMB_I2C_SCL</text>
<text x="136.3" y="87.5">BUCK_SMB_I2C_SDA</text>
<text x="136.3" y="84.1">GPIO_CHAGER_CE</text>
<text x="171.9" y="86.4">GPIO</text>
<text x="100.9" y="91.6">VPH_PWR</text>
<text x="106.6" y="95.5">CHG_OUT</text>
<text x="113.5" y="95">BAT FET CTRL</text>
<text x="114.6" y="92">SMPS FET</text>
<text x="115.2" y="91">Charger</text>
<text x="136.9" y="101.3">CHG_OUT</text>
<text x="143.2" y="100.7">VBAT</text>
<text x="158" y="101.3">GPOUT</text>
<text x="102.4" y="104.9" transform="rotate(90 102.4 104.9)">BAT_CON_ID</text>
<text x="120.3" y="105.8">KYPD_PWR_N1</text>
<text x="136.9" y="104.1">BAT_THERM</text>
<text x="149.8" y="103.5">Fuel Gauge</text>
<text x="120.3" y="111.5">PM_RESIN_N</text>
<text x="136.9" y="113.2">UIM_BATT_ALM</text>
<text x="136.9" y="108.1">KEY_VOL_UP_N</text>
<text x="56.9" y="118.4">(FROM U1101)</text>
<text x="63.8" y="119.5">HP_L-1</text>
<text x="63.8" y="117.8">SW_ANALOG_EN</text>
<text x="76.9" y="119.5">CDC_HPH_L</text>
<text x="78.1" y="118.4">VPH_PWR</text>
<text x="117.8" y="117">PWR KEY</text>
<text x="128.1" y="117.2">GPIO</text>
<text x="54.9" y="121.8" transform="rotate(-90 54.9 121.8)">J2201</text>
<text x="63.8" y="122.9">HP_MIC-1</text>
<text x="63.8" y="121.8">EAR_DET</text>
<text x="63.8" y="120.6">HP_R-1</text>
<text x="64.9" y="125.2">MIC1_P_C</text>
<text x="74.3" y="120.6" transform="rotate(-90 74.3 120.6)">U2201</text>
<text x="76.9" y="120.6">CDC_HPH_R</text>
<text x="85.8" y="122" transform="rotate(-90 85.8 122)">HDET</text>
<text x="131.5" y="124.9" transform="rotate(90 131.5 124.9)">CLK</text>
<text x="146" y="123.5">MSM_BBCLK1_EN</text>
<text x="146" y="124.6">BBCLK1</text>
<text x="146" y="125.8">SLEEP_CLK</text>
<text x="172.3" y="125.2">CLK</text>
<text x="60" y="127.6" transform="rotate(-90 60 127.6)">J1901</text>
<text x="64.9" y="131.4">MIC_IN3_P</text>
<text x="64.9" y="130.3">MIC_BIAS1</text>
<text x="64.9" y="126.3">MIC1_M_C</text>
<text x="64.9" y="127.5">MIC_BIAS1</text>
<text x="85.8" y="127.7" transform="rotate(-90 85.8 127.7)">MIC</text>
<text x="139.2" y="127.5">WTR_XO_CLK (TO U1400)</text>
<text x="139.2" y="128.6">WCN_XO_CLK (TO U3603)</text>
<text x="155.2" y="130.9">PM_PON_RESET_N</text>
<text x="155.2" y="129.2">MSM_PS_HOLD</text>
<text x="172.3" y="130.6">CTRL</text>
<text x="60" y="133.3" transform="rotate(-90 60 133.3)">MIC2102</text>
<text x="64.9" y="132.6">PM_GND_MIC</text>
<text x="64.9" y="135.5">PM_EAR_P</text>
<text x="64.9" y="137.8">PM_EAR_M</text>
<text x="85.8" y="132.9" transform="rotate(-90 85.8 132.9)">SMIC</text>
<text x="130.6" y="134.9">SPMI</text>
<text x="146" y="133.7">SPMI_CLK</text>
<text x="146" y="134.9">SPMI_DATA</text>
<text x="146" y="132.6">VREF_LPDDR3</text>
<text x="146" y="137.2">VDD_PX_BIAS_MPP_1</text>
<text x="172.3" y="134.7">SPMI</text>
<text x="223.2" y="133.2">VREG_S1_1P225</text>
<text x="223.2" y="135.5">VREG_S2_1P225</text>
<text x="223.2" y="137.8">VREG_S5_S6_APC_1P225</text>
<text x="60" y="138.6" transform="rotate(-90 60 138.6)">REC2101</text>
<text x="75.2" y="142.9">XTAL19M2_IN</text>
<text x="75.2" y="140.6">XTAL19M2_OUT</text>
<text x="85" y="141.3" transform="rotate(90 85 141.3)">XO</text>
<text x="85.8" y="138.1" transform="rotate(-90 85.8 138.1)">EAR</text>
<text x="130.6" y="138.3">MPP</text>
<text x="146" y="140">CDC_PDM_CLK</text>
<text x="146" y="141.7">CDC_PDM_SYNC</text>
<text x="146" y="143.4">CDC_PDM_TX</text>
<text x="146" y="138.3">VREF_DAC_MPP_3</text>
<text x="223.2" y="140">VDDA_0P4_MIPI_DSI_REG</text>
<text x="223.2" y="142.3">VREG_L13_3P075</text>
<text x="85.5" y="148.6">S1</text>
<text x="87.8" y="148.6">S2</text>
<text x="90" y="148.6">S3</text>
<text x="92.3" y="148.6">S4</text>
<text x="94.6" y="148.6">S5</text>
<text x="96.9" y="148.6">S6</text>
<text x="99.5" y="148.8" transform="rotate(-90 99.5 148.8)">V1</text>
<text x="100.6" y="148.8" transform="rotate(-90 100.6 148.8)">V2</text>
<text x="101.8" y="148.8" transform="rotate(-90 101.8 148.8)">V3</text>
<text x="102.9" y="148.8" transform="rotate(-90 102.9 148.8)">V4</text>
<text x="104.1" y="148.8" transform="rotate(-90 104.1 148.8)">V5</text>
<text x="105.2" y="148.8" transform="rotate(-90 105.2 148.8)">V6</text>
<text x="106.3" y="148.8" transform="rotate(-90 106.3 148.8)">V7</text>
<text x="107.5" y="148.8" transform="rotate(-90 107.5 148.8)">V8</text>
<text x="108.6" y="148.8" transform="rotate(-90 108.6 148.8)">V9</text>
<text x="109.8" y="148.8" transform="rotate(-90 109.8 148.8)">V10</text>
<text x="110.9" y="148.8" transform="rotate(-90 110.9 148.8)">V11</text>
<text x="112.1" y="148.8" transform="rotate(-90 112.1 148.8)">V12</text>
<text x="113.2" y="148.8" transform="rotate(-90 113.2 148.8)">V13</text>
<text x="114.3" y="148.8" transform="rotate(-90 114.3 148.8)">V14</text>
<text x="115.4" y="148.8" transform="rotate(-90 115.4 148.8)">V15</text>
<text x="116.6" y="148.8" transform="rotate(-90 116.6 148.8)">V16</text>
<text x="117.7" y="148.8" transform="rotate(-90 117.7 148.8)">V17</text>
<text x="118.9" y="148.8" transform="rotate(-90 118.9 148.8)">V18</text>
<text x="120" y="148.8" transform="rotate(-90 120 148.8)">V19</text>
<text x="121.2" y="148.8" transform="rotate(-90 121.2 148.8)">V20</text>
<text x="122.3" y="148.8" transform="rotate(-90 122.3 148.8)">V21</text>
<text x="123.4" y="148.8" transform="rotate(-90 123.4 148.8)">V22</text>
<text x="124.6" y="148.8" transform="rotate(-90 124.6 148.8)">V23</text>
<text x="132" y="145.4" transform="rotate(-90 132 145.4)">CODC</text>
<text x="146" y="145.2">CDC_PDM_RX0</text>
<text x="146" y="146.9">CDC_PDM_RX1</text>
<text x="146" y="148.6">CDC_PDM_RX2</text>
<text x="172.6" y="146" transform="rotate(-90 172.6 146)">CODC</text>
<text x="213.7" y="144.9" transform="rotate(90 213.7 144.9)">PWR</text>
<text x="223.2" y="144.6">VREG_L2_1P2</text>
<text x="223.2" y="146.9">VREG_L5_1P8</text>
<text x="223.2" y="149.1">VREG_L6_1P8</text>
<text x="223.2" y="151.4">VREG_L3_1P225</text>
<text x="223.2" y="153.7">VREG_L12_PX2_2P95</text>
<text x="223.2" y="156">VREG_L7_1P8</text>
<text x="84" y="158.3" transform="rotate(-90 84 158.3)">VPH_PWR</text>
<text x="86.3" y="160.8" transform="rotate(-90 86.3 160.8)">VREG_S1_1P225</text>
<text x="88.6" y="160.8" transform="rotate(-90 88.6 160.8)">VREG_S2_1P225</text>
<text x="90.9" y="160.8" transform="rotate(-90 90.9 160.8)">VREG_S3_1P325</text>
<text x="93.2" y="160.2" transform="rotate(-90 93.2 160.2)">VREG_S4_2P05</text>
<text x="99.5" y="159.9" transform="rotate(-90 99.5 159.9)">VREG_L1_1P0</text>
<text x="100.6" y="160" transform="rotate(-90 100.6 160)">VREG_L2_1P2</text>
<text x="101.8" y="160.8" transform="rotate(-90 101.8 160.8)">VREG_L3_1P225</text>
<text x="102.9" y="160" transform="rotate(-90 102.9 160)">VREG_L4_1P8</text>
<text x="104.1" y="160" transform="rotate(-90 104.1 160)">VREG_L5_1P8</text>
<text x="105.2" y="160" transform="rotate(-90 105.2 160)">VREG_L6_1P8</text>
<text x="106.3" y="160" transform="rotate(-90 106.3 160)">VREG_L7_1P8</text>
<text x="107.5" y="160" transform="rotate(-90 107.5 160)">VREG_L8_2P9</text>
<text x="108.6" y="160" transform="rotate(-90 108.6 160)">VREG_L9_3P3</text>
<text x="109.8" y="160.5" transform="rotate(-90 109.8 160.5)">VREG_L10_2P8</text>
<text x="110.9" y="160.8" transform="rotate(-90 110.9 160.8)">VREG_L11_2P95</text>
<text x="113.2" y="161.4" transform="rotate(-90 113.2 161.4)">VREG_L13_3P075</text>
<text x="114.3" y="161.3" transform="rotate(-90 114.3 161.3)">VREG_L14_UIM1</text>
<text x="115.4" y="161.3" transform="rotate(-90 115.4 161.3)">VREG_L15_UIM2</text>
<text x="116.6" y="160.5" transform="rotate(-90 116.6 160.5)">VREG_L16_1P8</text>
<text x="117.7" y="160.9" transform="rotate(-90 117.7 160.9)">VREG_L17_2P85</text>
<text x="118.9" y="160.5" transform="rotate(-90 118.9 160.5)">VREG_L18_2P7</text>
<text x="120" y="160.5" transform="rotate(-90 120 160.5)">VREG_L19_1P3</text>
<text x="122.3" y="162" transform="rotate(-90 122.3 162)">VREG_L21_1P8_RF</text>
<text x="123.4" y="161.2" transform="rotate(-90 123.4 161.2)">CAM_2P8_AVDD</text>
<text x="124.6" y="161.2" transform="rotate(-90 124.6 161.2)">CAM_1P2_DVDD</text>
<text x="223.2" y="158.3">VREG_L14_UIM1</text>
<text x="223.2" y="160.5">VREG_L15_UIM2</text>
<text x="96.6" y="164.5" transform="rotate(-90 96.6 164.5)">VREG_S5_S6_APC_1P225</text>
<text x="111.9" y="162.9" transform="rotate(-90 111.9 162.9)">VREG_L12_PX2_2P95</text>
<text x="121.2" y="162.3" transform="rotate(-90 121.2 162.3)">VREG_L20_1P8_XO</text>
<text x="223.2" y="162.8">VREG_L19_1P3</text>
</g>
<g font-size=".8">
<text x="101.9" y="96.7">J0502</text>
<text x="102.1" y="97.9">BAT</text>
<text x="119.1" y="108.7">J2701</text>
</g>
</svg>
